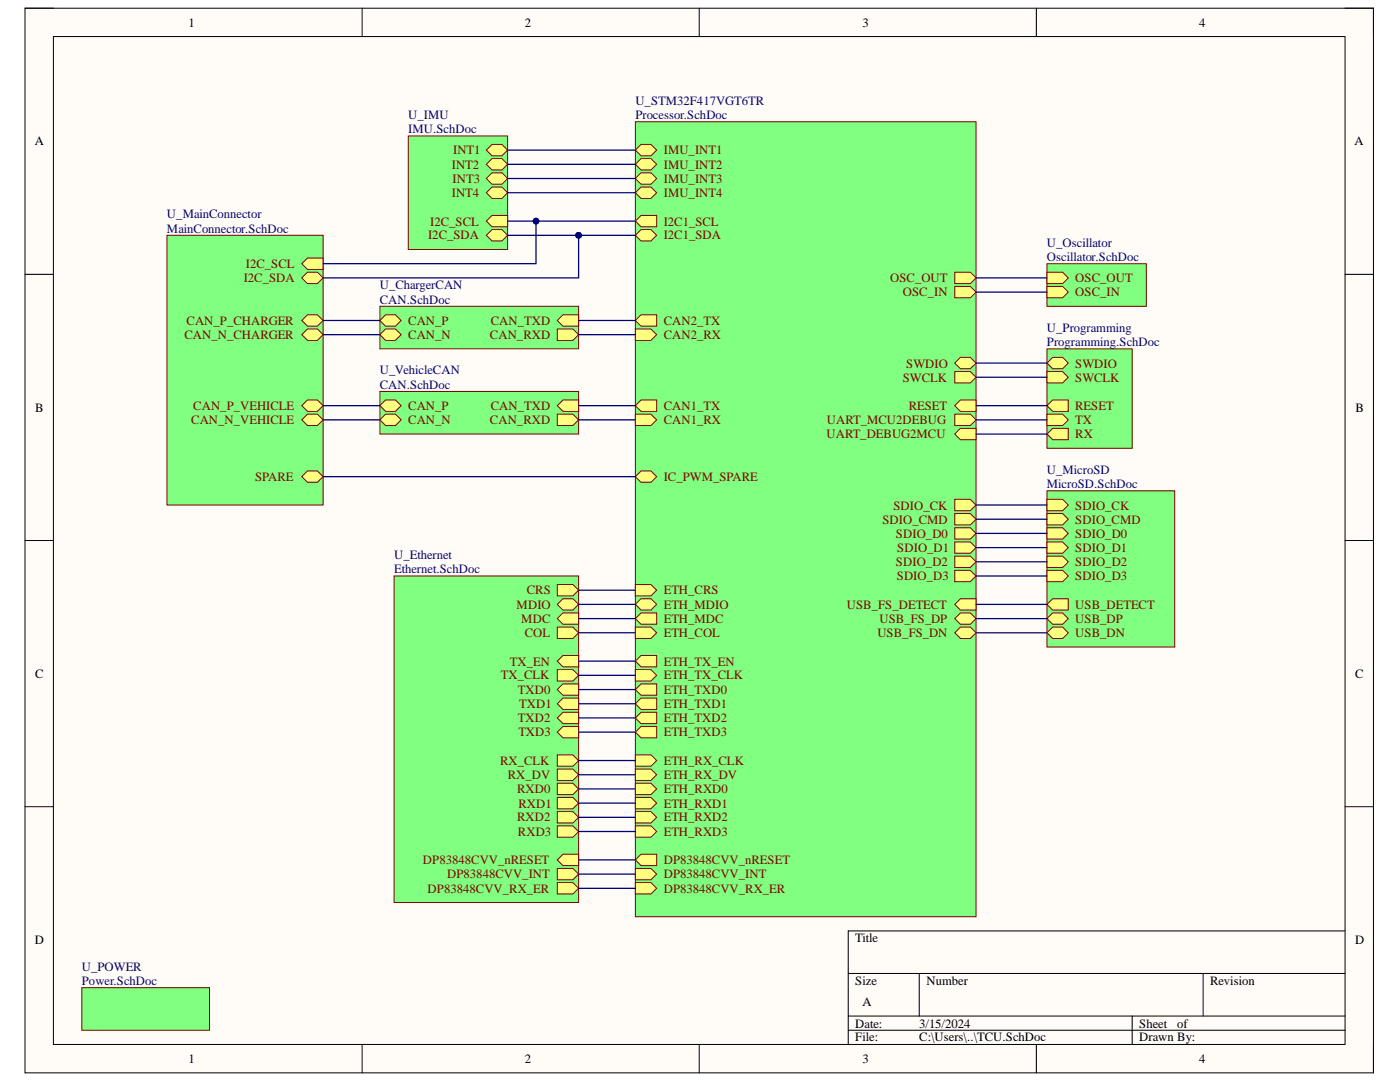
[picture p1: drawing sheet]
<svg xmlns="http://www.w3.org/2000/svg" width="279mm" height="216mm" viewBox="0 0 279 216" stroke-linecap="round" stroke-linejoin="round" font-family="sans-serif">
<path d="M5 1.6h269.1v212.5h-269.1z" fill-rule="evenodd" fill="#fffcf8"/>
<path d="M5 1.6h269.1v212.5h-269.1z" fill="none" stroke="#000" stroke-width=".2"/>
<path d="M10.7 7.3h257.7v201.1h-257.7z" fill-rule="evenodd" fill="#fffcf8"/>
<g fill="none" stroke="#000" stroke-width=".2">
<path d="M5 1.6h5.7M10.7 7.3h257.7v201.1h-257.7zM72.3 1.6v5.7M139.5 1.6v5.7M206.8 1.6v5.7M268.4 1.6h5.7v5.7M5 54.7h5.7M268.4 54.7h5.7M5 107.9h5.7M268.4 107.9h5.7M5 161h5.7M268.4 161h5.7"/>
<path d="M169.3 194.2h99.1M183.5 194.2v8.5M240.1 194.2v8.5M268.4 185.8h-99.1v22.6M72.3 208.4v5.7M139.5 208.4v5.7M169.3 202.7h99.1M169.3 205.6h99.1M206.8 208.4v5.7M226 202.7v5.7M274.1 208.4v5.7"/>
</g>
<path d="M208.9 97.9h25.5v31.2h-25.5z" fill-rule="evenodd" fill="#80ff80"/>
<path d="M208.9 97.9h25.5v31.2h-25.5z" fill="none" stroke="#800000" stroke-width=".2"/>
<path d="M208.9 99.6h3.2l1.1 1.2-1.1 1.1h-3.2z" fill-rule="evenodd" fill="#ffff80"/>
<path d="M208.9 99.6h3.2l1.1 1.2-1.1 1.1h-3.2z" fill="none" stroke="#800000" stroke-width=".2"/>
<path d="M208.9 102.5h3.2l1.1 1.1-1.1 1.1h-3.2z" fill-rule="evenodd" fill="#ffff80"/>
<path d="M208.9 102.5h3.2l1.1 1.1-1.1 1.1h-3.2z" fill="none" stroke="#800000" stroke-width=".2"/>
<path d="M208.9 105.3h3.2l1.1 1.1-1.1 1.2h-3.2z" fill-rule="evenodd" fill="#ffff80"/>
<path d="M208.9 105.3h3.2l1.1 1.1-1.1 1.2h-3.2z" fill="none" stroke="#800000" stroke-width=".2"/>
<path d="M208.9 108.1h3.2l1.1 1.2-1.1 1.1h-3.2z" fill-rule="evenodd" fill="#ffff80"/>
<path d="M208.9 108.1h3.2l1.1 1.2-1.1 1.1h-3.2z" fill="none" stroke="#800000" stroke-width=".2"/>
<path d="M208.9 111h3.2l1.1 1.1-1.1 1.1h-3.2z" fill-rule="evenodd" fill="#ffff80"/>
<path d="M208.9 111h3.2l1.1 1.1-1.1 1.1h-3.2z" fill="none" stroke="#800000" stroke-width=".2"/>
<path d="M208.9 113.8h3.2l1.1 1.1-1.1 1.2h-3.2z" fill-rule="evenodd" fill="#ffff80"/>
<path d="M208.9 113.8h3.2l1.1 1.1-1.1 1.2h-3.2z" fill="none" stroke="#800000" stroke-width=".2"/>
<path d="M208.9 120.6l1.2-1.1h3.1v2.2h-3.1z" fill-rule="evenodd" fill="#ffff80"/>
<path d="M208.9 120.6l1.2-1.1h3.1v2.2h-3.1z" fill="none" stroke="#800000" stroke-width=".2"/>
<path d="M210.1 125.1h2l1.1 1.2-1.1 1.1h-2l-1.2-1.1z" fill-rule="evenodd" fill="#ffff80"/>
<path d="M210.1 125.1h2l1.1 1.2-1.1 1.1h-2l-1.2-1.1z" fill="none" stroke="#800000" stroke-width=".2"/>
<path d="M208.9 123.4l1.2-1.1h2l1.1 1.1-1.1 1.2h-2z" fill-rule="evenodd" fill="#ffff80"/>
<path d="M208.9 123.4l1.2-1.1h2l1.1 1.1-1.1 1.2h-2z" fill="none" stroke="#800000" stroke-width=".2"/>
<path d="M208.9 69.6h17.1v19.8h-17.1z" fill-rule="evenodd" fill="#80ff80"/>
<path d="M208.9 69.6h17.1v19.8h-17.1z" fill="none" stroke="#800000" stroke-width=".2"/>
<path d="M208.9 72.4l1.2-1.1h2l1.1 1.1-1.1 1.2h-2z" fill-rule="evenodd" fill="#ffff80"/>
<path d="M208.9 72.4l1.2-1.1h2l1.1 1.1-1.1 1.2h-2z" fill="none" stroke="#800000" stroke-width=".2"/>
<path d="M208.9 74.1h3.2l1.1 1.2-1.1 1.1h-3.2z" fill-rule="evenodd" fill="#ffff80"/>
<path d="M208.9 74.1h3.2l1.1 1.2-1.1 1.1h-3.2z" fill="none" stroke="#800000" stroke-width=".2"/>
<path d="M208.9 80.9l1.2-1.1h3.1v2.3h-3.1z" fill-rule="evenodd" fill="#ffff80"/>
<path d="M208.9 80.9l1.2-1.1h3.1v2.3h-3.1z" fill="none" stroke="#800000" stroke-width=".2"/>
<path d="M208.9 82.6h3.2l1.1 1.2-1.1 1.1h-3.2z" fill-rule="evenodd" fill="#ffff80"/>
<path d="M208.9 82.6h3.2l1.1 1.2-1.1 1.1h-3.2z" fill="none" stroke="#800000" stroke-width=".2"/>
<path d="M208.9 86.6l1.2-1.1h3.1v2.2h-3.1z" fill-rule="evenodd" fill="#ffff80"/>
<path d="M208.9 86.6l1.2-1.1h3.1v2.2h-3.1z" fill="none" stroke="#800000" stroke-width=".2"/>
<path d="M75.8 78.1h39.7v8.5h-39.7z" fill-rule="evenodd" fill="#80ff80"/>
<path d="M75.8 78.1h39.7v8.5h-39.7z" fill="none" stroke="#800000" stroke-width=".2"/>
<path d="M76.9 79.8h2l1.2 1.1-1.2 1.2h-2l-1.1-1.2z" fill-rule="evenodd" fill="#ffff80"/>
<path d="M76.9 79.8h2l1.2 1.1-1.2 1.2h-2l-1.1-1.2z" fill="none" stroke="#800000" stroke-width=".2"/>
<path d="M75.8 83.8l1.1-1.2h2l1.2 1.2-1.2 1.1h-2z" fill-rule="evenodd" fill="#ffff80"/>
<path d="M75.8 83.8l1.1-1.2h2l1.2 1.2-1.2 1.1h-2z" fill="none" stroke="#800000" stroke-width=".2"/>
<path d="M112.4 79.8h3.1v2.3h-3.1l-1.2-1.2z" fill-rule="evenodd" fill="#ffff80"/>
<path d="M112.4 79.8h3.1v2.3h-3.1l-1.2-1.2z" fill="none" stroke="#800000" stroke-width=".2"/>
<path d="M111.2 82.6h3.1l1.2 1.2-1.2 1.1h-3.1z" fill-rule="evenodd" fill="#ffff80"/>
<path d="M111.2 82.6h3.1l1.2 1.2-1.2 1.1h-3.1z" fill="none" stroke="#800000" stroke-width=".2"/>
<path d="M208.9 52.6h19.9v8.5h-19.9z" fill-rule="evenodd" fill="#80ff80"/>
<path d="M208.9 52.6h19.9v8.5h-19.9z" fill="none" stroke="#800000" stroke-width=".2"/>
<path d="M208.9 57.2h3.2l1.1 1.1-1.1 1.1h-3.2z" fill-rule="evenodd" fill="#ffff80"/>
<path d="M208.9 57.2h3.2l1.1 1.1-1.1 1.1h-3.2z" fill="none" stroke="#800000" stroke-width=".2"/>
<path d="M208.9 54.3h3.2l1.1 1.2-1.1 1.1h-3.2z" fill-rule="evenodd" fill="#ffff80"/>
<path d="M208.9 54.3h3.2l1.1 1.2-1.1 1.1h-3.2z" fill="none" stroke="#800000" stroke-width=".2"/>
<path d="M126.8 24.3h68v158.6h-68z" fill-rule="evenodd" fill="#80ff80"/>
<path d="M126.8 24.3h68v158.6h-68z" fill="none" stroke="#800000" stroke-width=".2"/>
<path d="M190.5 54.3h3.1l1.2 1.2-1.2 1.1h-3.1z" fill-rule="evenodd" fill="#ffff80"/>
<path d="M190.5 54.3h3.1l1.2 1.2-1.2 1.1h-3.1z" fill="none" stroke="#800000" stroke-width=".2"/>
<path d="M190.5 57.2h3.1l1.2 1.1-1.2 1.1h-3.1z" fill-rule="evenodd" fill="#ffff80"/>
<path d="M190.5 57.2h3.1l1.2 1.1-1.2 1.1h-3.1z" fill="none" stroke="#800000" stroke-width=".2"/>
<path d="M127.9 79.8h3.2v2.3h-3.2l-1.1-1.2z" fill-rule="evenodd" fill="#ffff80"/>
<path d="M127.9 79.8h3.2v2.3h-3.2l-1.1-1.2z" fill="none" stroke="#800000" stroke-width=".2"/>
<path d="M126.8 82.6h3.1l1.2 1.2-1.2 1.1h-3.1z" fill-rule="evenodd" fill="#ffff80"/>
<path d="M126.8 82.6h3.1l1.2 1.2-1.2 1.1h-3.1z" fill="none" stroke="#800000" stroke-width=".2"/>
<path d="M190.5 72.4l1.2-1.1h1.9l1.2 1.1-1.2 1.2h-1.9z" fill-rule="evenodd" fill="#ffff80"/>
<path d="M190.5 72.4l1.2-1.1h1.9l1.2 1.1-1.2 1.2h-1.9z" fill="none" stroke="#800000" stroke-width=".2"/>
<path d="M190.5 74.1h3.1l1.2 1.2-1.2 1.1h-3.1z" fill-rule="evenodd" fill="#ffff80"/>
<path d="M190.5 74.1h3.1l1.2 1.2-1.2 1.1h-3.1z" fill="none" stroke="#800000" stroke-width=".2"/>
<path d="M190.5 80.9l1.2-1.1h3.1v2.3h-3.1z" fill-rule="evenodd" fill="#ffff80"/>
<path d="M190.5 80.9l1.2-1.1h3.1v2.3h-3.1z" fill="none" stroke="#800000" stroke-width=".2"/>
<path d="M190.5 82.6h3.1l1.2 1.2-1.2 1.1h-3.1z" fill-rule="evenodd" fill="#ffff80"/>
<path d="M190.5 82.6h3.1l1.2 1.2-1.2 1.1h-3.1z" fill="none" stroke="#800000" stroke-width=".2"/>
<path d="M190.5 86.6l1.2-1.1h3.1v2.2h-3.1z" fill-rule="evenodd" fill="#ffff80"/>
<path d="M190.5 86.6l1.2-1.1h3.1v2.2h-3.1z" fill="none" stroke="#800000" stroke-width=".2"/>
<path d="M190.5 99.6h3.1l1.2 1.2-1.2 1.1h-3.1z" fill-rule="evenodd" fill="#ffff80"/>
<path d="M190.5 99.6h3.1l1.2 1.2-1.2 1.1h-3.1z" fill="none" stroke="#800000" stroke-width=".2"/>
<path d="M190.5 102.5h3.1l1.2 1.1-1.2 1.1h-3.1z" fill-rule="evenodd" fill="#ffff80"/>
<path d="M190.5 102.5h3.1l1.2 1.1-1.2 1.1h-3.1z" fill="none" stroke="#800000" stroke-width=".2"/>
<path d="M190.5 105.3h3.1l1.2 1.1-1.2 1.2h-3.1z" fill-rule="evenodd" fill="#ffff80"/>
<path d="M190.5 105.3h3.1l1.2 1.1-1.2 1.2h-3.1z" fill="none" stroke="#800000" stroke-width=".2"/>
<path d="M190.5 108.1h3.1l1.2 1.2-1.2 1.1h-3.1z" fill-rule="evenodd" fill="#ffff80"/>
<path d="M190.5 108.1h3.1l1.2 1.2-1.2 1.1h-3.1z" fill="none" stroke="#800000" stroke-width=".2"/>
<path d="M190.5 111h3.1l1.2 1.1-1.2 1.1h-3.1z" fill-rule="evenodd" fill="#ffff80"/>
<path d="M190.5 111h3.1l1.2 1.1-1.2 1.1h-3.1z" fill="none" stroke="#800000" stroke-width=".2"/>
<path d="M190.5 113.8h3.1l1.2 1.1-1.2 1.2h-3.1z" fill-rule="evenodd" fill="#ffff80"/>
<path d="M190.5 113.8h3.1l1.2 1.1-1.2 1.2h-3.1z" fill="none" stroke="#800000" stroke-width=".2"/>
<path d="M190.5 120.6l1.2-1.1h3.1v2.2h-3.1z" fill-rule="evenodd" fill="#ffff80"/>
<path d="M190.5 120.6l1.2-1.1h3.1v2.2h-3.1z" fill="none" stroke="#800000" stroke-width=".2"/>
<path d="M190.5 123.4l1.2-1.1h1.9l1.2 1.1-1.2 1.2h-1.9z" fill-rule="evenodd" fill="#ffff80"/>
<path d="M190.5 123.4l1.2-1.1h1.9l1.2 1.1-1.2 1.2h-1.9z" fill="none" stroke="#800000" stroke-width=".2"/>
<path d="M191.7 125.1h1.9l1.2 1.2-1.2 1.1h-1.9l-1.2-1.1z" fill-rule="evenodd" fill="#ffff80"/>
<path d="M191.7 125.1h1.9l1.2 1.2-1.2 1.1h-1.9l-1.2-1.1z" fill="none" stroke="#800000" stroke-width=".2"/>
<path d="M126.8 44.1l1.1-1.1h3.2v2.3h-3.2z" fill-rule="evenodd" fill="#ffff80"/>
<path d="M126.8 44.1l1.1-1.1h3.2v2.3h-3.2z" fill="none" stroke="#800000" stroke-width=".2"/>
<path d="M127.9 45.8h2l1.2 1.2-1.2 1.1h-2l-1.1-1.1z" fill-rule="evenodd" fill="#ffff80"/>
<path d="M127.9 45.8h2l1.2 1.2-1.2 1.1h-2l-1.1-1.1z" fill="none" stroke="#800000" stroke-width=".2"/>
<path d="M127.9 28.8h2l1.2 1.2-1.2 1.1h-2l-1.1-1.1z" fill-rule="evenodd" fill="#ffff80"/>
<path d="M127.9 28.8h2l1.2 1.2-1.2 1.1h-2l-1.1-1.1z" fill="none" stroke="#800000" stroke-width=".2"/>
<path d="M127.9 31.7h2l1.2 1.1-1.2 1.1h-2l-1.1-1.1z" fill-rule="evenodd" fill="#ffff80"/>
<path d="M127.9 31.7h2l1.2 1.1-1.2 1.1h-2l-1.1-1.1z" fill="none" stroke="#800000" stroke-width=".2"/>
<path d="M126.8 35.6l1.1-1.1h2l1.2 1.1-1.2 1.2h-2z" fill-rule="evenodd" fill="#ffff80"/>
<path d="M126.8 35.6l1.1-1.1h2l1.2 1.1-1.2 1.2h-2z" fill="none" stroke="#800000" stroke-width=".2"/>
<path d="M126.8 38.5l1.1-1.2h2l1.2 1.2-1.2 1.1h-2z" fill-rule="evenodd" fill="#ffff80"/>
<path d="M126.8 38.5l1.1-1.2h2l1.2 1.2-1.2 1.1h-2z" fill="none" stroke="#800000" stroke-width=".2"/>
<path d="M126.8 65.6h3.1l1.2 1.2-1.2 1.1h-3.1z" fill-rule="evenodd" fill="#ffff80"/>
<path d="M126.8 65.6h3.1l1.2 1.2-1.2 1.1h-3.1z" fill="none" stroke="#800000" stroke-width=".2"/>
<path d="M127.9 62.8h3.2v2.3h-3.2l-1.1-1.2z" fill-rule="evenodd" fill="#ffff80"/>
<path d="M127.9 62.8h3.2v2.3h-3.2l-1.1-1.2z" fill="none" stroke="#800000" stroke-width=".2"/>
<path d="M126.8 123.4l1.1-1.1h3.2v2.3h-3.2z" fill-rule="evenodd" fill="#ffff80"/>
<path d="M126.8 123.4l1.1-1.1h3.2v2.3h-3.2z" fill="none" stroke="#800000" stroke-width=".2"/>
<path d="M126.8 120.6l1.1-1.1h2l1.2 1.1-1.2 1.1h-2z" fill-rule="evenodd" fill="#ffff80"/>
<path d="M126.8 120.6l1.1-1.1h2l1.2 1.1-1.2 1.1h-2z" fill="none" stroke="#800000" stroke-width=".2"/>
<path d="M126.8 173.3h3.1l1.2 1.1-1.2 1.1h-3.1z" fill-rule="evenodd" fill="#ffff80"/>
<path d="M126.8 173.3h3.1l1.2 1.1-1.2 1.1h-3.1z" fill="none" stroke="#800000" stroke-width=".2"/>
<path d="M126.8 171.6l1.1-1.1h3.2v2.2h-3.2z" fill-rule="evenodd" fill="#ffff80"/>
<path d="M126.8 171.6l1.1-1.1h3.2v2.2h-3.2z" fill="none" stroke="#800000" stroke-width=".2"/>
<path d="M126.8 125.1h3.1l1.2 1.2-1.2 1.1h-3.1z" fill-rule="evenodd" fill="#ffff80"/>
<path d="M126.8 125.1h3.1l1.2 1.2-1.2 1.1h-3.1z" fill="none" stroke="#800000" stroke-width=".2"/>
<path d="M126.8 116.6h3.1l1.2 1.2-1.2 1.1h-3.1z" fill-rule="evenodd" fill="#ffff80"/>
<path d="M126.8 116.6h3.1l1.2 1.2-1.2 1.1h-3.1z" fill="none" stroke="#800000" stroke-width=".2"/>
<path d="M126.8 156.3h3.1l1.2 1.1-1.2 1.2h-3.1z" fill-rule="evenodd" fill="#ffff80"/>
<path d="M126.8 156.3h3.1l1.2 1.1-1.2 1.2h-3.1z" fill="none" stroke="#800000" stroke-width=".2"/>
<path d="M126.8 159.1h3.1l1.2 1.2-1.2 1.1h-3.1z" fill-rule="evenodd" fill="#ffff80"/>
<path d="M126.8 159.1h3.1l1.2 1.2-1.2 1.1h-3.1z" fill="none" stroke="#800000" stroke-width=".2"/>
<path d="M126.8 162h3.1l1.2 1.1-1.2 1.1h-3.1z" fill-rule="evenodd" fill="#ffff80"/>
<path d="M126.8 162h3.1l1.2 1.1-1.2 1.1h-3.1z" fill="none" stroke="#800000" stroke-width=".2"/>
<path d="M126.8 164.8h3.1l1.2 1.1-1.2 1.2h-3.1z" fill-rule="evenodd" fill="#ffff80"/>
<path d="M126.8 164.8h3.1l1.2 1.1-1.2 1.2h-3.1z" fill="none" stroke="#800000" stroke-width=".2"/>
<path d="M126.8 150.6h3.1l1.2 1.2-1.2 1.1h-3.1z" fill-rule="evenodd" fill="#ffff80"/>
<path d="M126.8 150.6h3.1l1.2 1.2-1.2 1.1h-3.1z" fill="none" stroke="#800000" stroke-width=".2"/>
<path d="M126.8 153.5h3.1l1.2 1.1-1.2 1.1h-3.1z" fill-rule="evenodd" fill="#ffff80"/>
<path d="M126.8 153.5h3.1l1.2 1.1-1.2 1.1h-3.1z" fill="none" stroke="#800000" stroke-width=".2"/>
<path d="M126.8 137.6l1.1-1.1h3.2v2.2h-3.2z" fill-rule="evenodd" fill="#ffff80"/>
<path d="M126.8 137.6l1.1-1.1h3.2v2.2h-3.2z" fill="none" stroke="#800000" stroke-width=".2"/>
<path d="M126.8 140.4l1.1-1.1h3.2v2.3h-3.2z" fill-rule="evenodd" fill="#ffff80"/>
<path d="M126.8 140.4l1.1-1.1h3.2v2.3h-3.2z" fill="none" stroke="#800000" stroke-width=".2"/>
<path d="M127.9 142.1h3.2v2.3h-3.2l-1.1-1.1z" fill-rule="evenodd" fill="#ffff80"/>
<path d="M127.9 142.1h3.2v2.3h-3.2l-1.1-1.1z" fill="none" stroke="#800000" stroke-width=".2"/>
<path d="M127.9 145h3.2v2.2h-3.2l-1.1-1.1z" fill-rule="evenodd" fill="#ffff80"/>
<path d="M127.9 145h3.2v2.2h-3.2l-1.1-1.1z" fill="none" stroke="#800000" stroke-width=".2"/>
<path d="M126.8 133.6h3.1l1.2 1.2-1.2 1.1h-3.1z" fill-rule="evenodd" fill="#ffff80"/>
<path d="M126.8 133.6h3.1l1.2 1.2-1.2 1.1h-3.1z" fill="none" stroke="#800000" stroke-width=".2"/>
<path d="M126.8 131.9l1.1-1.1h3.2v2.3h-3.2z" fill-rule="evenodd" fill="#ffff80"/>
<path d="M126.8 131.9l1.1-1.1h3.2v2.3h-3.2z" fill="none" stroke="#800000" stroke-width=".2"/>
<path d="M126.8 176.1h3.1l1.2 1.2-1.2 1.1h-3.1z" fill-rule="evenodd" fill="#ffff80"/>
<path d="M126.8 176.1h3.1l1.2 1.2-1.2 1.1h-3.1z" fill="none" stroke="#800000" stroke-width=".2"/>
<path d="M127.9 94h2l1.2 1.1-1.2 1.1h-2l-1.1-1.1z" fill-rule="evenodd" fill="#ffff80"/>
<path d="M127.9 94h2l1.2 1.1-1.2 1.1h-2l-1.1-1.1z" fill="none" stroke="#800000" stroke-width=".2"/>
<path d="M33.3 47h31.2v53.8h-31.2z" fill-rule="evenodd" fill="#80ff80"/>
<path d="M33.3 47h31.2v53.8h-31.2z" fill="none" stroke="#800000" stroke-width=".2"/>
<path d="M61.4 79.8h1.9l1.2 1.1-1.2 1.2h-1.9l-1.2-1.2z" fill-rule="evenodd" fill="#ffff80"/>
<path d="M61.4 79.8h1.9l1.2 1.1-1.2 1.2h-1.9l-1.2-1.2z" fill="none" stroke="#800000" stroke-width=".2"/>
<path d="M60.2 83.8l1.2-1.2h1.9l1.2 1.2-1.2 1.1h-1.9z" fill-rule="evenodd" fill="#ffff80"/>
<path d="M60.2 83.8l1.2-1.2h1.9l1.2 1.2-1.2 1.1h-1.9z" fill="none" stroke="#800000" stroke-width=".2"/>
<path d="M61.4 62.8h1.9l1.2 1.1-1.2 1.2h-1.9l-1.2-1.2z" fill-rule="evenodd" fill="#ffff80"/>
<path d="M61.4 62.8h1.9l1.2 1.1-1.2 1.2h-1.9l-1.2-1.2z" fill="none" stroke="#800000" stroke-width=".2"/>
<path d="M60.2 66.8l1.2-1.2h1.9l1.2 1.2-1.2 1.1h-1.9z" fill-rule="evenodd" fill="#ffff80"/>
<path d="M60.2 66.8l1.2-1.2h1.9l1.2 1.2-1.2 1.1h-1.9z" fill="none" stroke="#800000" stroke-width=".2"/>
<path d="M60.2 52.6l1.2-1.1h3.1v2.3h-3.1z" fill-rule="evenodd" fill="#ffff80"/>
<path d="M60.2 52.6l1.2-1.1h3.1v2.3h-3.1z" fill="none" stroke="#800000" stroke-width=".2"/>
<path d="M60.2 55.4l1.2-1.1h1.9l1.2 1.1-1.2 1.2h-1.9z" fill-rule="evenodd" fill="#ffff80"/>
<path d="M60.2 55.4l1.2-1.1h1.9l1.2 1.1-1.2 1.2h-1.9z" fill="none" stroke="#800000" stroke-width=".2"/>
<path d="M61.4 94h1.9l1.2 1.1-1.2 1.1h-1.9l-1.2-1.1z" fill-rule="evenodd" fill="#ffff80"/>
<path d="M61.4 94h1.9l1.2 1.1-1.2 1.1h-1.9l-1.2-1.1z" fill="none" stroke="#800000" stroke-width=".2"/>
<path d="M75.8 61.1h39.7v8.5h-39.7z" fill-rule="evenodd" fill="#80ff80"/>
<path d="M75.8 61.1h39.7v8.5h-39.7z" fill="none" stroke="#800000" stroke-width=".2"/>
<path d="M76.9 62.8h2l1.2 1.1-1.2 1.2h-2l-1.1-1.2z" fill-rule="evenodd" fill="#ffff80"/>
<path d="M76.9 62.8h2l1.2 1.1-1.2 1.2h-2l-1.1-1.2z" fill="none" stroke="#800000" stroke-width=".2"/>
<path d="M75.8 66.8l1.1-1.2h2l1.2 1.2-1.2 1.1h-2z" fill-rule="evenodd" fill="#ffff80"/>
<path d="M75.8 66.8l1.1-1.2h2l1.2 1.2-1.2 1.1h-2z" fill="none" stroke="#800000" stroke-width=".2"/>
<path d="M112.4 62.8h3.1v2.3h-3.1l-1.2-1.2z" fill-rule="evenodd" fill="#ffff80"/>
<path d="M112.4 62.8h3.1v2.3h-3.1l-1.2-1.2z" fill="none" stroke="#800000" stroke-width=".2"/>
<path d="M111.2 65.6h3.1l1.2 1.2-1.2 1.1h-3.1z" fill-rule="evenodd" fill="#ffff80"/>
<path d="M111.2 65.6h3.1l1.2 1.2-1.2 1.1h-3.1z" fill="none" stroke="#800000" stroke-width=".2"/>
<path d="M81.5 27.1h19.8v22.7h-19.8z" fill-rule="evenodd" fill="#80ff80"/>
<path d="M81.5 27.1h19.8v22.7h-19.8z" fill="none" stroke="#800000" stroke-width=".2"/>
<path d="M98.2 28.8h2l1.1 1.2-1.1 1.1h-2l-1.1-1.1z" fill-rule="evenodd" fill="#ffff80"/>
<path d="M98.2 28.8h2l1.1 1.2-1.1 1.1h-2l-1.1-1.1z" fill="none" stroke="#800000" stroke-width=".2"/>
<path d="M98.2 31.7h2l1.1 1.1-1.1 1.1h-2l-1.1-1.1z" fill-rule="evenodd" fill="#ffff80"/>
<path d="M98.2 31.7h2l1.1 1.1-1.1 1.1h-2l-1.1-1.1z" fill="none" stroke="#800000" stroke-width=".2"/>
<path d="M97.1 35.6l1.1-1.1h2l1.1 1.1-1.1 1.2h-2z" fill-rule="evenodd" fill="#ffff80"/>
<path d="M97.1 35.6l1.1-1.1h2l1.1 1.1-1.1 1.2h-2z" fill="none" stroke="#800000" stroke-width=".2"/>
<path d="M97.1 38.5l1.1-1.2h2l1.1 1.2-1.1 1.1h-2z" fill-rule="evenodd" fill="#ffff80"/>
<path d="M97.1 38.5l1.1-1.2h2l1.1 1.2-1.1 1.1h-2z" fill="none" stroke="#800000" stroke-width=".2"/>
<path d="M98.2 45.8h2l1.1 1.2-1.1 1.1h-2l-1.1-1.1z" fill-rule="evenodd" fill="#ffff80"/>
<path d="M98.2 45.8h2l1.1 1.2-1.1 1.1h-2l-1.1-1.1z" fill="none" stroke="#800000" stroke-width=".2"/>
<path d="M97.1 44.1l1.1-1.1h3.1v2.3h-3.1z" fill-rule="evenodd" fill="#ffff80"/>
<path d="M97.1 44.1l1.1-1.1h3.1v2.3h-3.1z" fill="none" stroke="#800000" stroke-width=".2"/>
<g fill="none" stroke="#000080" stroke-width=".25">
<path d="M101.3 44.1h25.5M194.8 58.3h14.1M194.8 55.5h14.1M64.5 66.8h11.3M64.5 63.9h11.3M115.5 66.8h11.3M115.5 63.9h11.3M194.8 75.3h14.1M194.8 72.4h14.1M64.5 80.9h11.3M64.5 83.8h11.3M115.5 80.9h11.3"/>
<path d="M115.5 83.8h11.3M194.8 80.9h14.1M194.8 83.8h14.1M194.8 86.6h14.1M194.8 114.9h14.1M194.8 112.1h14.1M194.8 109.3h14.1M194.8 106.4h14.1M194.8 103.6h14.1M194.8 100.8h14.1M194.8 126.3h14.1M194.8 123.4h14.1"/>
<path d="M194.8 120.6h14.1"/>
</g>
<circle cx="107" cy="44.1" r=".57" fill="#000080"/>
<circle cx="107" cy="44.1" r=".57" fill="none" stroke="#000080" stroke-width=".2"/>
<path d="M101.3 47h25.5" fill="none" stroke="#000080" stroke-width=".25"/>
<circle cx="115.5" cy="47" r=".57" fill="#000080"/>
<circle cx="115.5" cy="47" r=".57" fill="none" stroke="#000080" stroke-width=".2"/>
<path d="M107 44.1v8.5h-42.5" fill="none" stroke="#000080" stroke-width=".25"/>
<circle cx="107" cy="44.1" r=".57" fill="#000080"/>
<circle cx="107" cy="44.1" r=".57" fill="none" stroke="#000080" stroke-width=".2"/>
<path d="M115.5 47v8.4h-51" fill="none" stroke="#000080" stroke-width=".25"/>
<circle cx="115.5" cy="47" r=".57" fill="#000080"/>
<circle cx="115.5" cy="47" r=".57" fill="none" stroke="#000080" stroke-width=".2"/>
<path d="M101.3 30h25.5M101.3 32.8h25.5M101.3 35.6h25.5M101.3 38.5h25.5" fill="none" stroke="#000080" stroke-width=".25"/>
<path d="M78.6 114.9h36.9v65.2h-36.9z" fill-rule="evenodd" fill="#80ff80"/>
<path d="M78.6 114.9h36.9v65.2h-36.9z" fill="none" stroke="#800000" stroke-width=".2"/>
<path d="M111.2 173.3h3.1l1.2 1.1-1.2 1.1h-3.1z" fill-rule="evenodd" fill="#ffff80"/>
<path d="M111.2 173.3h3.1l1.2 1.1-1.2 1.1h-3.1z" fill="none" stroke="#800000" stroke-width=".2"/>
<path d="M111.2 171.6l1.2-1.1h3.1v2.2h-3.1z" fill-rule="evenodd" fill="#ffff80"/>
<path d="M111.2 171.6l1.2-1.1h3.1v2.2h-3.1z" fill="none" stroke="#800000" stroke-width=".2"/>
<path d="M111.2 116.6h3.1l1.2 1.2-1.2 1.1h-3.1z" fill-rule="evenodd" fill="#ffff80"/>
<path d="M111.2 116.6h3.1l1.2 1.2-1.2 1.1h-3.1z" fill="none" stroke="#800000" stroke-width=".2"/>
<path d="M111.2 150.6h3.1l1.2 1.2-1.2 1.1h-3.1z" fill-rule="evenodd" fill="#ffff80"/>
<path d="M111.2 150.6h3.1l1.2 1.2-1.2 1.1h-3.1z" fill="none" stroke="#800000" stroke-width=".2"/>
<path d="M111.2 120.6l1.2-1.1h1.9l1.2 1.1-1.2 1.1h-1.9z" fill-rule="evenodd" fill="#ffff80"/>
<path d="M111.2 120.6l1.2-1.1h1.9l1.2 1.1-1.2 1.1h-1.9z" fill="none" stroke="#800000" stroke-width=".2"/>
<path d="M111.2 125.1h3.1l1.2 1.2-1.2 1.1h-3.1z" fill-rule="evenodd" fill="#ffff80"/>
<path d="M111.2 125.1h3.1l1.2 1.2-1.2 1.1h-3.1z" fill="none" stroke="#800000" stroke-width=".2"/>
<path d="M111.2 153.5h3.1l1.2 1.1-1.2 1.1h-3.1z" fill-rule="evenodd" fill="#ffff80"/>
<path d="M111.2 153.5h3.1l1.2 1.1-1.2 1.1h-3.1z" fill="none" stroke="#800000" stroke-width=".2"/>
<path d="M111.2 162h3.1l1.2 1.1-1.2 1.1h-3.1z" fill-rule="evenodd" fill="#ffff80"/>
<path d="M111.2 162h3.1l1.2 1.1-1.2 1.1h-3.1z" fill="none" stroke="#800000" stroke-width=".2"/>
<path d="M111.2 164.8h3.1l1.2 1.1-1.2 1.2h-3.1z" fill-rule="evenodd" fill="#ffff80"/>
<path d="M111.2 164.8h3.1l1.2 1.1-1.2 1.2h-3.1z" fill="none" stroke="#800000" stroke-width=".2"/>
<path d="M111.2 131.9l1.2-1.1h3.1v2.3h-3.1z" fill-rule="evenodd" fill="#ffff80"/>
<path d="M111.2 131.9l1.2-1.1h3.1v2.3h-3.1z" fill="none" stroke="#800000" stroke-width=".2"/>
<path d="M111.2 137.6l1.2-1.1h3.1v2.2h-3.1z" fill-rule="evenodd" fill="#ffff80"/>
<path d="M111.2 137.6l1.2-1.1h3.1v2.2h-3.1z" fill="none" stroke="#800000" stroke-width=".2"/>
<path d="M111.2 140.4l1.2-1.1h3.1v2.3h-3.1z" fill-rule="evenodd" fill="#ffff80"/>
<path d="M111.2 140.4l1.2-1.1h3.1v2.3h-3.1z" fill="none" stroke="#800000" stroke-width=".2"/>
<path d="M111.2 123.4l1.2-1.1h3.1v2.3h-3.1z" fill-rule="evenodd" fill="#ffff80"/>
<path d="M111.2 123.4l1.2-1.1h3.1v2.3h-3.1z" fill="none" stroke="#800000" stroke-width=".2"/>
<path d="M112.4 142.1h3.1v2.3h-3.1l-1.2-1.1z" fill-rule="evenodd" fill="#ffff80"/>
<path d="M112.4 142.1h3.1v2.3h-3.1l-1.2-1.1z" fill="none" stroke="#800000" stroke-width=".2"/>
<path d="M111.2 133.6h3.1l1.2 1.2-1.2 1.1h-3.1z" fill-rule="evenodd" fill="#ffff80"/>
<path d="M111.2 133.6h3.1l1.2 1.2-1.2 1.1h-3.1z" fill="none" stroke="#800000" stroke-width=".2"/>
<path d="M111.2 156.3h3.1l1.2 1.1-1.2 1.2h-3.1z" fill-rule="evenodd" fill="#ffff80"/>
<path d="M111.2 156.3h3.1l1.2 1.1-1.2 1.2h-3.1z" fill="none" stroke="#800000" stroke-width=".2"/>
<path d="M111.2 159.1h3.1l1.2 1.2-1.2 1.1h-3.1z" fill-rule="evenodd" fill="#ffff80"/>
<path d="M111.2 159.1h3.1l1.2 1.2-1.2 1.1h-3.1z" fill="none" stroke="#800000" stroke-width=".2"/>
<path d="M112.4 145h3.1v2.2h-3.1l-1.2-1.1z" fill-rule="evenodd" fill="#ffff80"/>
<path d="M112.4 145h3.1v2.2h-3.1l-1.2-1.1z" fill="none" stroke="#800000" stroke-width=".2"/>
<path d="M111.2 176.1h3.1l1.2 1.2-1.2 1.1h-3.1z" fill-rule="evenodd" fill="#ffff80"/>
<path d="M111.2 176.1h3.1l1.2 1.2-1.2 1.1h-3.1z" fill="none" stroke="#800000" stroke-width=".2"/>
<g fill="none" stroke="#000080" stroke-width=".25">
<path d="M64.5 95.1h62.3M115.5 117.8h11.3M115.5 120.6h11.3M115.5 123.4h11.3M115.5 126.3h11.3M115.5 131.9h11.3M115.5 134.8h11.3M115.5 137.6h11.3M115.5 140.4h11.3M115.5 143.3h11.3M115.5 146.1h11.3M115.5 151.8h11.3"/>
<path d="M115.5 154.6h11.3M115.5 157.4h11.3M115.5 174.4h11.3M115.5 171.6h11.3M115.5 160.3h11.3M115.5 163.1h11.3M115.5 165.9h11.3M115.5 177.3h11.3"/>
</g>
<path d="M16.3 197.1h25.5v8.5h-25.5z" fill-rule="evenodd" fill="#80ff80"/>
<path d="M16.3 197.1h25.5v8.5h-25.5z" fill="none" stroke="#800000" stroke-width=".2"/>
<g font-size="2.5">
<text x="37.6" y="5.3">1</text>
<text x="104.7" y="5.3">2</text>
<text x="172.1" y="5.3">3</text>
<text x="239.3" y="5.3">4</text>
<text x="6.9" y="29">A</text>
<text x="270.3" y="29">A</text>
<text x="7" y="82.1">B</text>
<text x="270.5" y="82.1">B</text>
<text x="7" y="135.2">C</text>
<text x="270.4" y="135.2">C</text>
<text x="6.9" y="188.4">D</text>
<text x="170.7" y="188">Title</text>
<text x="270.4" y="188.4">D</text>
<text x="170.7" y="196.5">Size</text>
<text x="184.9" y="196.5">Number</text>
<text x="241.5" y="196.5">Revision</text>
<text x="172.1" y="200.8">A</text>
<text x="170.7" y="205">Date:</text>
<text x="170.7" y="207.8">File:</text>
<text x="183.5" y="205">3/15/2024</text>
<text x="183.5" y="207.8">C:\Users\..\TCU.SchDoc</text>
<text x="227.4" y="205">Sheet</text>
<text x="227.4" y="207.8">Drawn By:</text>
<text x="235" y="205">of</text>
<text x="37.6" y="212.1">1</text>
<text x="104.7" y="212.1">2</text>
<text x="172.1" y="212.1">3</text>
<text x="239.3" y="212.1">4</text>
</g>
<g font-size="2.5" fill="#000080">
<text x="81.5" y="23.8">U_IMU</text>
<text x="126.8" y="20.9">U_STM32F417VGT6TR</text>
<text x="126.8" y="23.8">Processor.SchDoc</text>
<text x="81.5" y="26.6">IMU.SchDoc</text>
<text x="33.3" y="43.6">U_MainConnector</text>
<text x="33.3" y="46.4">MainConnector.SchDoc</text>
<text x="208.9" y="49.2">U_Oscillator</text>
<text x="208.9" y="52">Oscillator.SchDoc</text>
<text x="75.8" y="57.7">U_ChargerCAN</text>
<text x="75.8" y="60.6">CAN.SchDoc</text>
<text x="208.9" y="66.2">U_Programming</text>
<text x="208.9" y="69">Programming.SchDoc</text>
<text x="75.8" y="74.7">U_VehicleCAN</text>
<text x="75.8" y="77.6">CAN.SchDoc</text>
<text x="208.9" y="94.6">U_MicroSD</text>
<text x="208.9" y="97.4">MicroSD.SchDoc</text>
<text x="78.7" y="111.6">U_Ethernet</text>
<text x="78.7" y="114.4">Ethernet.SchDoc</text>
<text x="16.3" y="193.7">U_POWER</text>
<text x="16.3" y="196.5">Power.SchDoc</text>
</g>
<g font-size="2.5" fill="#800000">
<text x="90.2" y="33.7">INT2</text>
<text x="90.4" y="30.8">INT1</text>
<text x="132.5" y="30.8">IMU_INT1</text>
<text x="132.5" y="33.7">IMU_INT2</text>
<text x="90.2" y="39.3">INT4</text>
<text x="90.3" y="36.5">INT3</text>
<text x="132.5" y="36.5">IMU_INT3</text>
<text x="132.5" y="39.3">IMU_INT4</text>
<text x="85.4" y="47.8">I2C_SDA</text>
<text x="85.9" y="45">I2C_SCL</text>
<text x="132.5" y="45">I2C1_SCL</text>
<text x="132.5" y="47.8">I2C1_SDA</text>
<text x="49.1" y="53.5">I2C_SCL</text>
<text x="48.6" y="56.3">I2C_SDA</text>
<text x="177.6" y="56.3">OSC_OUT</text>
<text x="180.2" y="59.1">OSC_IN</text>
<text x="214.6" y="59.1">OSC_IN</text>
<text x="214.6" y="56.3">OSC_OUT</text>
<text x="37.2" y="64.8">CAN_P_CHARGER</text>
<text x="81.5" y="64.8">CAN_P</text>
<text x="98" y="64.8">CAN_TXD</text>
<text x="132.5" y="64.8">CAN2_TX</text>
<text x="36.8" y="67.7">CAN_N_CHARGER</text>
<text x="81.5" y="67.7">CAN_N</text>
<text x="97.8" y="67.7">CAN_RXD</text>
<text x="132.5" y="67.7">CAN2_RX</text>
<text x="180.2" y="76.1">SWCLK</text>
<text x="180.8" y="73.3">SWDIO</text>
<text x="214.6" y="73.3">SWDIO</text>
<text x="214.6" y="76.1">SWCLK</text>
<text x="38.6" y="81.8">CAN_P_VEHICLE</text>
<text x="81.5" y="81.8">CAN_P</text>
<text x="98" y="81.8">CAN_TXD</text>
<text x="132.5" y="81.8">CAN1_TX</text>
<text x="181.4" y="81.8">RESET</text>
<text x="214.6" y="81.8">RESET</text>
<text x="38.1" y="84.7">CAN_N_VEHICLE</text>
<text x="81.5" y="84.7">CAN_N</text>
<text x="97.8" y="84.7">CAN_RXD</text>
<text x="132.5" y="84.7">CAN1_RX</text>
<text x="164.9" y="87.5">UART_DEBUG2MCU</text>
<text x="165" y="84.7">UART_MCU2DEBUG</text>
<text x="214.6" y="84.7">TX</text>
<text x="214.6" y="87.5">RX</text>
<text x="50.9" y="96">SPARE</text>
<text x="132.5" y="96">IC_PWM_SPARE</text>
<text x="178.3" y="101.7">SDIO_CK</text>
<text x="214.6" y="101.7">SDIO_CK</text>
<text x="176.1" y="104.5">SDIO_CMD</text>
<text x="178.8" y="107.3">SDIO_D0</text>
<text x="214.6" y="104.5">SDIO_CMD</text>
<text x="214.6" y="107.3">SDIO_D0</text>
<text x="178.8" y="112.9">SDIO_D2</text>
<text x="179.1" y="110.1">SDIO_D1</text>
<text x="214.6" y="110.1">SDIO_D1</text>
<text x="214.6" y="112.9">SDIO_D2</text>
<text x="105.1" y="118.6">CRS</text>
<text x="132.5" y="118.6">ETH_CRS</text>
<text x="179" y="115.8">SDIO_D3</text>
<text x="214.6" y="115.8">SDIO_D3</text>
<text x="103.1" y="121.5">MDIO</text>
<text x="104" y="124.3">MDC</text>
<text x="132.5" y="124.3">ETH_MDC</text>
<text x="132.5" y="121.5">ETH_MDIO</text>
<text x="169" y="121.5">USB_FS_DETECT</text>
<text x="175.5" y="124.3">USB_FS_DP</text>
<text x="214.6" y="121.5">USB_DETECT</text>
<text x="214.6" y="124.3">USB_DP</text>
<text x="104.7" y="127.1">COL</text>
<text x="132.5" y="127.1">ETH_COL</text>
<text x="175.1" y="127.1">USB_FS_DN</text>
<text x="214.6" y="127.1">USB_DN</text>
<text x="100" y="135.6">TX_CLK</text>
<text x="101.8" y="132.8">TX_EN</text>
<text x="132.5" y="135.6">ETH_TX_CLK</text>
<text x="132.5" y="132.8">ETH_TX_EN</text>
<text x="103.4" y="138.5">TXD0</text>
<text x="103.6" y="141.3">TXD1</text>
<text x="132.5" y="138.5">ETH_TXD0</text>
<text x="132.5" y="141.3">ETH_TXD1</text>
<text x="103.4" y="144.1">TXD2</text>
<text x="103.4" y="146.9">TXD3</text>
<text x="132.5" y="144.1">ETH_TXD2</text>
<text x="132.5" y="146.9">ETH_TXD3</text>
<text x="99.8" y="152.6">RX_CLK</text>
<text x="101.3" y="155.5">RX_DV</text>
<text x="132.5" y="152.6">ETH_RX_CLK</text>
<text x="132.5" y="155.5">ETH_RX_DV</text>
<text x="103.2" y="158.3">RXD0</text>
<text x="103.4" y="161.1">RXD1</text>
<text x="132.5" y="158.3">ETH_RXD0</text>
<text x="132.5" y="161.1">ETH_RXD1</text>
<text x="103.2" y="163.9">RXD2</text>
<text x="103.4" y="166.8">RXD3</text>
<text x="132.5" y="163.9">ETH_RXD2</text>
<text x="132.5" y="166.8">ETH_RXD3</text>
<text x="84.4" y="172.5">DP83848CVV_nRESET</text>
<text x="132.5" y="172.5">DP83848CVV_nRESET</text>
<text x="85.3" y="178.1">DP83848CVV_RX_ER</text>
<text x="89.2" y="175.3">DP83848CVV_INT</text>
<text x="132.5" y="175.3">DP83848CVV_INT</text>
<text x="132.5" y="178.1">DP83848CVV_RX_ER</text>
</g>
</svg>
